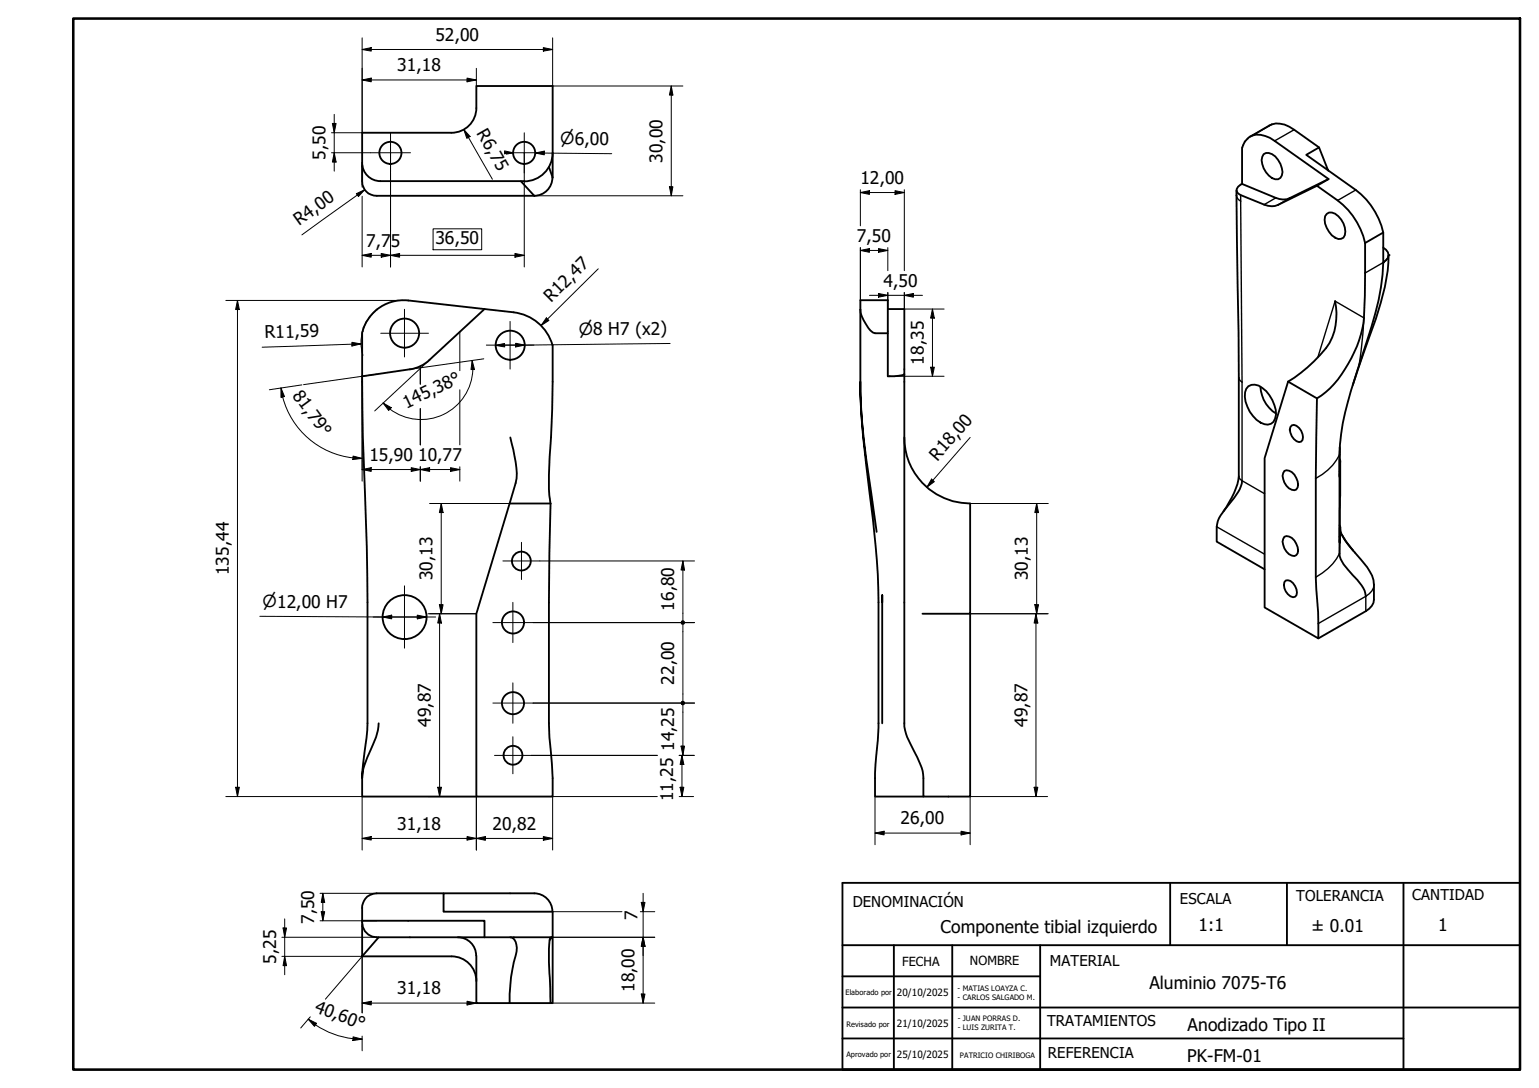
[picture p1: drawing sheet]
<svg xmlns="http://www.w3.org/2000/svg" width="420mm" height="297mm" viewBox="0 0 420 297" stroke-linecap="round" stroke-linejoin="round" font-family="sans-serif">
<!-- layer: Visible (ISO) -->
<g fill="none" stroke="#000" stroke-width=".51">
<path d="M341.3 37.3l5.2-3a6.3 6.3 0 0 1 6.8 1.1l6.8 4.8M98.9 45v4.5a3.9 3.9 0 0 0 4 4h43M142.2 49.5l3.7 4M149.9 45.6l1 2.9v-25h-20.9v6a6.8 6.8 0 0 1-6.7 6.7h-24.4v8.3a5 5 0 0 0 5 5M150.8 48.5a5 5 0 0 1-5 5M150.9 41.7a7.8 7.8 0 0 1-7.8 7.8h-39.3M337.6 51.9l.1 13.8a1689.5 1689.5 0 0 1 .4 65.3l-1.2 3.7-2.9 4.9M339.1 50.2v-9.6a4.5 4.5 0 0 1 6.3-3.5l1.3 .5 1.3 .9 14.7 10.4-3.2 1.8M345 42.1a2.47 2.47 0 0 1 3.2 .6 5.9 5.9 0 0 1 1.7 5.2 1.67 1.67 0 0 1-2.6 .7 5.8 5.8 0 0 1-2.7-5.8zM359.5 50.7a30.7 30.7 0 0 1 9.8 8.2 20.2 20.2 0 0 1 3.4 7.4M362.2 58.4a2.29 2.29 0 0 1 3.2 .6 4.9 4.9 0 0 1 1.4 5.9 2.29 2.29 0 0 1-3.2-.7 6.2 6.2 0 0 1-1.8-5.2zM362.6 46.5l-2.5-6.3-3.5 2.1 13.5 9.6a20 20 0 0 1 7.5 11.6"/>
<path d="M362.7 48.9l-10.6 5.2a4.6 4.6 0 0 1-3.8-.1l-9.2-3.8a2.03 2.03 0 0 0-1.5 2l.4 .6 .7 .5 6.4 2.6a4.6 4.6 0 0 0 3.8 0l10.6-5.2M372.7 66.3a238.5 238.5 0 0 1-.5 22 34.9 34.9 0 0 1-10.3 18.7l-2.4 1.8M377.6 71.7a70 70 0 0 1-4.3 21l-2.3 7.2a80 80 0 0 0-5.3 24.3v22.2M377.6 67.6a2.14 2.14 0 0 1 1.5 2 2.14 2.14 0 0 1-1.5 2.1M377.6 63.5v8.2M377.6 63.5l-4.9 2.8M379.1 69.6a56.2 56.2 0 0 1-3.5 17.5l-6.3 18M102.8 84.6a11.6 11.6 0 0 1 8.7-2.6l28.8 3.3M102.9 84.5a11.4 11.4 0 0 0-4 6.5v11.7M117.3 98.3a10 10 0 0 1-5.4 2.5M132.3 84.4l-15.1 13.9M140.3 85.3a12.5 12.5 0 0 1 10.5 8.9"/>
<path d="M150.9 94.2a493.5 493.5 0 0 1-1 33.9 36.1 36.1 0 0 0 .4 9.4M234.9 84.5a10.4 10.4 0 0 0 3.4 6.3l.6 .2h3.5M242.4 84.4h4.5v114a17.7 17.7 0 0 0 2.6 6.6l.9 1.8a12.3 12.3 0 0 1 1.7 5.7v5h12.8v-49.9M364.5 82.2a15.9 15.9 0 0 1-4.1 14.7 40.2 40.2 0 0 1-8.7 7.3M98.9 102.7l.2 16.6a1248.2 1248.2 0 0 1 1.2 80.1l-1.2 9.2-.2 3.9v-1a26.4 26.4 0 0 1 3-8.4l1.3-3.8 .2-1.8M111.9 100.8l-13 1.9M139.3 119.4l1.2 5.1a18.2 18.2 0 0 1 .3 7.4l-1.7 5.6M246.9 119.4a18 18 0 0 0 18 18.1v30.1h-13.1M246.9 102.2l-1.7 .4-2.8 .1v-20.7h-7.5v22.3M340.8 105.5a3.1 3.1 0 0 1 3.8 .4 9.6 9.6 0 0 1 3.8 7.3 2.57 2.57 0 0 1-1.4 2.5 2.57 2.57 0 0 1-2.9-.3 9 9 0 0 1-4.2-8.3l.3-.9zM344.1 105.6a9 9 0 0 0 4.3 7.3M351.7 104.2l-6.5 20.9v40.7l14.7 8.5a97 97 0 0 0-.6-13.6 1385.1 1385.1 0 0 1 .2-51.9"/>
<path d="M351.7 104.2l7.8 4.6M352.7 116.1a2.25 2.25 0 0 1 2.5 1.5 2.38 2.38 0 0 1 0 3 2.25 2.25 0 0 1-2.5-1.5l-.6-1.8 .2-.7zM139.1 137.5l-9.1 30.1v49.9h20.9a114.4 114.4 0 0 0-.9-16.3 1600.1 1600.1 0 0 1 .3-63.7M139.1 137.5h11.2M339.1 131.2l-.1 .8a12.1 12.1 0 0 1-3.3 5.5 12.4 12.4 0 0 0-3.4 5.6l-.1 4.8 13 7.5M350.6 128.6a2.53 2.53 0 0 1 3.3 1.9 2.68 2.68 0 0 1 0 3.2 2.24 2.24 0 0 1-2.7-1.1 4.1 4.1 0 0 1-.9-3.5zM365.8 122v8.3l.1-4.5M365.8 125.3l.1 .5M365.9 125.8l-.2 20.6M239.3 145.2l-1.4-10a213.7 213.7 0 0 1-3-28.3v-2.6l.2 7.5a351.2 351.2 0 0 0 3.2 30 202.5 202.5 0 0 1 1.5 22.7v34.1l-.9 12.5v6.4h13.2M350.6 146.5a2.53 2.53 0 0 1 3.3 1.9 2.25 2.25 0 0 1-.5 3.4 3.9 3.9 0 0 1-3.1-4.7zM351 158.5a3 3 0 0 1 2.9 4l-.3 .4a2.25 2.25 0 0 1-2.6-1.4 2.38 2.38 0 0 1 0-3z"/>
<path d="M365.7 146.4v4.7a6.4 6.4 0 0 0 2.3 4.4l1.3 1.5a11 11 0 0 1 3.4 5l.2 .8M365.7 143.4l.2 .4M365.9 143.8l-.1 4.4-.1-1.6M365.9 143.8a5.3 5.3 0 0 0 1.3 3.6l2.7 3.5a23 23 0 0 1 4.7 6.2 16.5 16.5 0 0 1 .4 7.5l-1.2 1.6-.9 .7-13 7.4M366.3 146l3.1 4.4M240.9 162.5v2zM240.9 164.5v33M98.9 212.5v5h31.1M98.9 251.4h33.4v4.5M98.9 252.3v8.8l4.5-5.2M121.1 243.9h-18.2a3.9 3.9 0 0 0-4 4v4a4 4 0 0 0 4 4h29.4M125 255.9a5 5 0 0 1 5 5"/>
<path d="M139.3 255.9a2.51 2.51 0 0 1 1.8 2.8l-.3 2.2a41.5 41.5 0 0 0-1.7 13M150.4 255.9a10 10 0 0 0-.5 5.5l.4 12.5M150.7 255.9l-.6 .8M150.8 248.9a5 5 0 0 0-5-5h-24.7v5h29.8v7h-18.6M150.9 255.9v18h-.6M98.9 261.1h24.4a6.8 6.8 0 0 1 6.7 6.8M130 260.9v13h9.1M139.1 273.9h11.2"/>
<circle cx="106.6" cy="41.7" r="3"/>
<circle cx="143.1" cy="41.7" r="3"/>
<circle cx="110.5" cy="90.9" r="4"/>
<circle cx="139.3" cy="94.3" r="4"/>
<circle cx="142.3" cy="153.2" r="2.57"/>
<circle cx="110.5" cy="168.5" r="6"/>
<circle cx="140" cy="169.9" r="3"/>
<circle cx="140" cy="192" r="3"/>
<circle cx="140" cy="206.2" r="2.57"/>
</g>
<!-- layer: Visible Narrow (ISO) -->
<g fill="none" stroke="#000" stroke-width=".38">
<path d="M347.2 34l-5.3 3M353.3 35.4l-5.3 3.1M337.6 53.3l.5 1.2 .6 .4M338.7 54.9l.4 49.4M338.7 53.3v1.6M348.3 54l-3.2 1.9M352.1 54.1l-3.2 1.8M370.1 51.9l-4.9 2.8M379.1 69.6l-.2 .8-1.3 1.3-4.9 2.8M359.8 97.5l4.7-15.3 7.9 4.6-.7 7.7-.7 5.4M338.2 103.1l.4 .8 .5 .4M339.1 104.3v26.9l6.1 3.6"/>
<path d="M338.2 130l.4 .9 .5 .3M365.8 122.5l-.1 1.7a14.3 14.3 0 0 1-6.5 6.4M332.2 143.8l13 7.5M365.8 146l-.1 5.1a14.7 14.7 0 0 1-6.5 6.5M365.9 144l-.1 1.3M375.1 159.6a3.9 3.9 0 0 1-2.2 3.2M372.9 162.8l-13 7.4M372.9 162.8v4.1"/>
</g>
<circle cx="377.6" cy="71.7" r=".19" fill="#000"/>
<!-- layer: Visible (ISO) -->
<circle cx="379.1" cy="69.6" r=".25" fill="#000"/>
<!-- layer: Title (ISO) -->
<path d="M230 258h185M244 258v34M260 258v34M284 258v34M319.5 241v17M351.3 241v17M383.2 241v51M230 275.1h185M230 266.6h54M230 292h185h-185M230 292v-51h185v51M230 283.5h153.2" fill="none" stroke="#000" stroke-width=".51"/>
<!-- layer: Border (ISO) -->
<path d="M20 5.1h395v286.9h-395z" fill="none" stroke="#000" stroke-width=".7"/>
<!-- layer: Dimension (ISO) -->
<g fill="none" stroke="#000" stroke-width=".27">
<path d="M98.9 13.5l2.4-.5v1zM98.9 13.5h52M98.9 10.3v25.9h-8.4M130 18.7v4.8M148.3 13l2.6 .5-2.6 .5zM150.9 10.3v13.2h35.5M90.7 33.7h1.1l-.6 2.5zM91.2 31.2v15.5M98.9 21.8l2.4-.5v1zM98.9 21.8h31.1M126.6 35.4l1.7 1.9-.9 .5zM126.6 35.4l7.8 13.5"/>
<path d="M127.5 21.3l2.5 .5-2.5 .5zM183.3 23.5l.4 2.5h-.9zM183.3 23.5v30M90.5 41.7h10.6M91.2 41.7l.6 2.5h-1.1zM97.3 52.9l2.3-1.1-1.7 1.8zM98.9 44.5v6.6M98.9 53.6v19.3M99.6 51.8l-17.2 12.3M106.6 41.7v31.2M137.7 41.2l2.4 .5M138 41.7h2.1l-1.9 .4"/>
<path d="M143.1 41.7v31.2M145.9 53.5h40.5M146.1 41.8l2.5-.5v1zM148.6 41.8h-2.5l20.9 .2M182.8 51h.9l-.4 2.5zM234.9 52.6l2.5-.5v1zM234.9 51.8v9.8M234.9 52.6h12M244.3 52.1l2.6 .5-2.6 .5zM246.9 51.8v22.1M98.9 69.7l2.4-.5v1zM98.9 69.7h44.2"/>
<path d="M104.1 69.2l2.5 .5-2.5 .5zM106.6 69.7l2.5-.5v1zM118.2 62.5h13.3v5.7h-13.3zM140.6 69.2l2.5 .5-2.5 .5zM163.3 73.4l-15.6 15.5M234.9 68.4l2.5-.5v1zM234.9 68.4h7.5M234.9 67.6v14.4M239.8 67.9l2.6 .5-2.6 .5zM242.4 67.6v6.3M242.4 79.9v4.5M246.9 79.9v4.5h10.8"/>
<path d="M61.7 82h49.7M64.8 82l.5 2.5h-1zM64.8 82v135.5M96.1 93.5l2.5 .4-2.5 .6zM98.6 93.9l-27 .9M102.8 84.6a11.6 11.6 0 0 0-3.7 12.4M114.7 100v4.9M117.2 98.3l-14.9 13.9M125.5 90.6v10.6M128.9 98.4l.6 2.5h-.9zM128.9 98.4a14.1 14.1 0 0 1-7.9 14.8 14.1 14.1 0 0 1-16.4-3.2M132.1 98l-20.2 2.8"/>
<path d="M135.3 94.3l2.4-.5 .1 .9zM140.8 93.7l2.5 .5-2.5 .5zM149.2 86.8l.7 .7-2.2 1.4zM182.9 93.8l-47.6 .5M237.4 80.6h14.4M239.8 80.1l2.6 .5-2.6 .5zM246.9 80.6l2.5-.5v1zM254.6 84.4l.5 2.5h-1zM254.6 84.4v18.3M76.7 105.9l1 2.4-1 .2zM76.7 105.9l.5 2.5M77.2 108.4a22.4 22.4 0 0 0 19.1 16.6"/>
<path d="M82.4 105.1l-8.9 1.3M98.9 102.7v28.7M102.9 102.2l-20 2.8M104.6 110l2.2 1.3-.7 .8zM114.7 111.6v9.9M125.5 106.4v15.1M242.9 102.7h14.8M254.1 100.3h1l-.5 2.4zM264.9 119.4l-11.9 13.6M96.3 125l2.6 .1M96.4 124.5l2.5 .6-2.6 .4zM98.9 128.2l2.4-.5v1z"/>
<path d="M98.9 128.2h26.6M112.3 127.7l2.4 .5-2.4 .5zM114.7 128.2l2.6-.5v1zM114.7 127.4v4M117.3 137.5h21.8M120.5 137.5l.5 2.4h-1zM120.5 137.5v30.1M123 127.7l2.5 .5-2.5 .5zM125.5 127.4v4M254.3 130.8l.8 .7-2.1 1.5zM264.9 137.5h21.3M283 137.5l.5 2.4h-1z"/>
<path d="M283 137.5v30.1M147.4 153.1h42.2M186.4 153.1l.5 2.5h-1zM186.4 153.1v16.2M70.9 168.3l45.6 .2M104.5 168.5l2.4-.6v1.1zM113.9 167.9l2.6 .6-2.6 .5zM116.8 167.6h13.2M120 165.1h1l-.5 2.5zM120 167.6l.5 2.5h-1zM120 167.6v49.9M145.5 170h44.1"/>
<path d="M186.4 170.5v20.8M264.9 167.6h21.3M282.5 165.1h1l-.5 2.5zM282.8 167.6l.5 2.5h-1zM282.8 167.6v49.9M145.5 191.9h44.1M186.4 192.6v13.6M61.7 217.5h37.2v14.6M64.3 214.9h1l-.5 2.6zM116.8 217.5h13.2v14.6M119.5 214.9h1l-.5 2.6zM145.1 206.2h34.4"/>
<path d="M179.5 217.5h-28.6v14.6M185.4 206.2h4.2M185.4 217.5h4M185.7 214.9h1l-.5 2.6zM185.9 203.7h1l-.5 2.5zM186.2 206.2l.5 2.5h-1zM186.2 206.2v11.3M238.9 217.5v13.1M282.3 214.9h1l-.5 2.6zM286 217.5h-21.1v13.1M98.9 228.9l2.4-.5v.9zM98.9 228.9h52"/>
<path d="M127.5 228.4l2.5 .5-2.5 .4zM130 228.9l2.5-.5v1zM148.3 228.4l2.6 .5-2.6 .5zM238.9 227.4l2.5-.5v1.1zM238.9 227.4h26M262.4 226.9l2.5 .5-2.5 .6zM77 255.9h25.9M77.3 253.4h.9l-.5 2.5zM77.7 250.9v15.2M87.4 251.4h15.5M87.4 243.9h15.5M87.7 248.9h.9l-.5 2.5z"/>
<path d="M88.1 243.9l.5 2.5h-.9zM88.1 243.9v7.5M150.9 248.9h18.9M150.9 255.9h27.9M174.8 248.9h4M175.1 246.4h1l-.5 2.5zM175.6 255.9l.5 2.5h-1zM175.6 243.9v30M77 261.1h21.9M77.7 261.1l.5 2.5h-.9zM84.1 278.2l2.3 1.2-.5 .8zM84.1 278.2l2.1 1.6"/>
<path d="M84.7 277.6l-2.6 3.1M86.1 279.8a22.6 22.6 0 0 0 10.2 3.8M98.9 273.9l2.4-.5v1zM98.9 261.1v15.4M98.9 273.9h31.1M98.9 261.1l-10.1 11.7M127.5 273.4l2.5 .5-2.5 .5zM150.3 273.9h28.5M175.1 271.4h1l-.5 2.5zM96.3 283.6l2.6 .1M96.4 283.1l2.5 .6-2.6 .4zM98.9 282.9v4"/>
</g>
<g fill="#000">
<path d="M98.9 13.5l2.4-.5v1zM148.3 13l2.6 .5-2.6 .5zM90.7 33.7h1.1l-.6 2.5zM98.9 21.8l2.4-.5v1zM127.5 21.3l2.5 .5-2.5 .5zM126.6 35.4l1.7 1.9-.9 .5zM183.3 23.5l.4 2.5h-.9zM91.2 41.7l.6 2.5h-1.1zM97.3 52.9l2.3-1.1-1.7 1.8zM137.6 41.2l2.5 .5-2.5 .4zM146.1 41.8l2.5-.5v1zM182.8 51h.9l-.4 2.5z"/>
<path d="M234.9 52.6l2.5-.5v1zM244.3 52.1l2.6 .5-2.6 .5zM98.9 69.7l2.4-.5v1zM104.1 69.2l2.5 .5-2.5 .5zM106.6 69.7l2.5-.5v1zM140.6 69.2l2.5 .5-2.5 .5zM234.9 68.4l2.5-.5v1zM239.8 67.9l2.6 .5-2.6 .5zM64.8 82l.5 2.5h-1zM96.1 93.5l2.5 .4-2.5 .6zM135.3 94.3l2.4-.5 .1 .9zM140.8 93.7l2.5 .5-2.5 .5z"/>
<path d="M149.2 86.8l.7 .7-2.2 1.4zM239.8 80.1l2.6 .5-2.6 .5zM246.9 80.6l2.5-.5v1zM254.6 84.4l.5 2.5h-1zM76.7 105.9l1 2.4-1 .2zM104.6 110l2.2 1.3-.7 .8zM128.9 98.4l.6 2.5h-.9zM254.1 100.3h1l-.5 2.4zM96.4 124.5l2.5 .6-2.6 .4zM98.9 128.2l2.4-.5v1zM112.3 127.7l2.4 .5-2.4 .5zM114.7 128.2l2.6-.5v1z"/>
<path d="M120.5 137.5l.5 2.4h-1zM123 127.7l2.5 .5-2.5 .5zM254.3 130.8l.8 .7-2.1 1.5zM283 137.5l.5 2.4h-1zM186.4 153.1l.5 2.5h-1zM104.5 168.5l2.4-.6v1.1zM113.9 167.9l2.6 .6-2.6 .5zM120 165.1h1l-.5 2.5zM120 167.6l.5 2.5h-1zM282.5 165.1h1l-.5 2.5zM282.8 167.6l.5 2.5h-1zM64.3 214.9h1l-.5 2.6z"/>
<path d="M119.5 214.9h1l-.5 2.6zM185.7 214.9h1l-.5 2.6zM185.9 203.7h1l-.5 2.5zM186.2 206.2l.5 2.5h-1zM282.3 214.9h1l-.5 2.6zM98.9 228.9l2.4-.5v.9zM127.5 228.4l2.5 .5-2.5 .4zM130 228.9l2.5-.5v1zM148.3 228.4l2.6 .5-2.6 .5zM238.9 227.4l2.5-.5v1.1zM262.4 226.9l2.5 .5-2.5 .6zM77.3 253.4h.9l-.5 2.5z"/>
<path d="M87.7 248.9h.9l-.5 2.5zM88.1 243.9l.5 2.5h-.9zM175.1 246.4h1l-.5 2.5zM175.6 255.9l.5 2.5h-1zM77.7 261.1l.5 2.5h-.9zM84.1 278.2l2.3 1.2-.5 .8zM98.9 273.9l2.4-.5v1zM127.5 273.4l2.5 .5-2.5 .5zM175.1 271.4h1l-.5 2.5zM96.4 283.1l2.5 .6-2.6 .4z"/>
<path d="M186 169.5l.4-.2 .4 .2 .2 .5-.2 .4h-.8l-.2-.4z" fill-rule="evenodd"/>
<circle cx="186.4" cy="170" r=".61"/>
<circle cx="186.4" cy="192" r=".62"/>
<circle cx="186.4" cy="191.9" r=".61"/>
</g>
<!-- layer: Center Mark (ISO) -->
<g fill="none" stroke="#000" stroke-width=".27">
<path d="M106.6 36.2v11M143.1 36.2v5.5h5.5M101.1 41.7h11M138 41.7h5.1v5.5M103.9 91h13.1M110.4 84.4v13.1M132.8 94.2h12.9M139.3 87.7v13.1M110.4 159.9v17.1M137.3 153.1h10.1M142.4 148.1v10.1M101.9 168.5h17"/>
<path d="M134.6 170h10.9M140 164.5v10.9M134.6 191.9h10.9M140 186.4v11.1M135 206.2h10.1M140 201.2v10.1"/>
</g>
<g font-size="4.8">
<text x="118.9" y="11.1">52,00</text>
<text x="108.5" y="19.4">31,18</text>
<text x="130" y="36.4" transform="rotate(60 130 36.4)">R6,75</text>
<text x="88.9" y="43.7" transform="rotate(-90 88.9 43.7)">5,50</text>
<text x="180.8" y="44.4" transform="rotate(-90 180.8 44.4)">30,00</text>
<text x="234.9" y="50.2">12,00</text>
<text x="81.7" y="61.7" transform="rotate(-36 81.7 61.7)">R4,00</text>
<text x="99.9" y="67.4">7,7</text>
<text x="106.7" y="67.4">5</text>
<text x="118.9" y="66.7">36,50</text>
<text x="233.9" y="66">7,50</text>
<text x="150.5" y="82.8" transform="rotate(-45 150.5 82.8)">R12,47</text>
<text x="241.2" y="78.3">4,50</text>
<text x="72.3" y="92.4" transform="rotate(-2 72.3 92.4)">R11,59</text>
<text x="252.2" y="99.6" transform="rotate(-90 252.2 99.6)">18,35</text>
<text x="79.7" y="108.1" transform="rotate(54 79.7 108.1)">81,79°</text>
<text x="110.9" y="111.6" transform="rotate(-26 110.9 111.6)">145,38°</text>
<text x="100.8" y="125.8">15,90</text>
<text x="114.2" y="125.8">10,77</text>
<text x="255.9" y="126" transform="rotate(-49 255.9 126)">R18,00</text>
<text x="62.5" y="157" transform="rotate(-90 62.5 157)">135,44</text>
<text x="118" y="158.5" transform="rotate(-90 118 158.5)">30,13</text>
<text x="280.6" y="158.5" transform="rotate(-90 280.6 158.5)">30,13</text>
<text x="184" y="166.7" transform="rotate(-90 184 166.7)">16,80</text>
<text x="184" y="186.9" transform="rotate(-90 184 186.9)">22,00</text>
<text x="117.6" y="198.5" transform="rotate(-90 117.6 198.5)">49,87</text>
<text x="280.5" y="198.5" transform="rotate(-90 280.5 198.5)">49,87</text>
<text x="184" y="205.1" transform="rotate(-90 184 205.1)">14,25</text>
<text x="183.8" y="218.8" transform="rotate(-90 183.8 218.8)">11,25</text>
<text x="108.5" y="226.5">31,18</text>
<text x="134.4" y="226.5">20,82</text>
<text x="245.9" y="225">26,00</text>
<text x="174.1" y="251.2" transform="rotate(-90 174.1 251.2)">7</text>
<text x="85.8" y="252.3" transform="rotate(-90 85.8 252.3)">7,50</text>
<text x="256.8" y="254.7">Componente tibial izquierdo</text>
<text x="327.2" y="254.1">1:1</text>
<text x="358" y="254.6">± 0.01</text>
<text x="392.6" y="254.1">1</text>
<text x="75.4" y="263.2" transform="rotate(-90 75.4 263.2)">5,25</text>
<text x="108.5" y="271.4">31,18</text>
<text x="173.2" y="270.9" transform="rotate(-90 173.2 270.9)">18,00</text>
<text x="313.8" y="270.1">Aluminio 7075-T6</text>
<text x="85.7" y="276.3" transform="rotate(20 85.7 276.3)">40,60°</text>
<text x="324.2" y="281.6">Anodizado Tipo II</text>
<text x="324.1" y="289.9">PK-FM-01</text>
</g>
<g font-size="4.6">
<text x="153" y="39.4">⌀6,00</text>
<text x="158.1" y="91.6" transform="rotate(-1 158.1 91.6)">⌀8 H7 (x2)</text>
<text x="71.7" y="165.8">⌀12,00 H7</text>
</g>
<g font-size="4.1">
<text x="385.5" y="245.8">CANTIDAD</text>
<text x="232.8" y="247.7">DENOMINACIÓN</text>
<text x="322.1" y="246.7">ESCALA</text>
<text x="353.9" y="246">TOLERANCIA</text>
<text x="286.6" y="263.6">MATERIAL</text>
<text x="285.9" y="280.1">TRATAMIENTOS</text>
<text x="286.1" y="289">REFERENCIA</text>
</g>
<g font-size="3.4">
<text x="246.3" y="263.8">FECHA</text>
<text x="264.8" y="263.6">NOMBRE</text>
</g>
<g font-size="2.7">
<text x="244.9" y="272">20/10/2025</text>
<text x="244.9" y="280.4">21/10/2025</text>
<text x="244.9" y="288.8">25/10/2025</text>
</g>
<g font-size="2">
<text x="230.8" y="271.8">Elaborado por</text>
<text x="261.4" y="270.5">- MATIAS LOAYZA C.</text>
<text x="261.4" y="272.9">- CARLOS SALGADO M.</text>
<text x="231.1" y="280.3">Revisado por</text>
<text x="261.5" y="278.6">- JUAN PORRAS D.</text>
<text x="261.5" y="281.1">- LUIS ZURITA T.</text>
<text x="231.1" y="288.7">Aprovado por</text>
<text x="262.1" y="288.7">PATRICIO CHIRIBOGA</text>
</g>
</svg>
